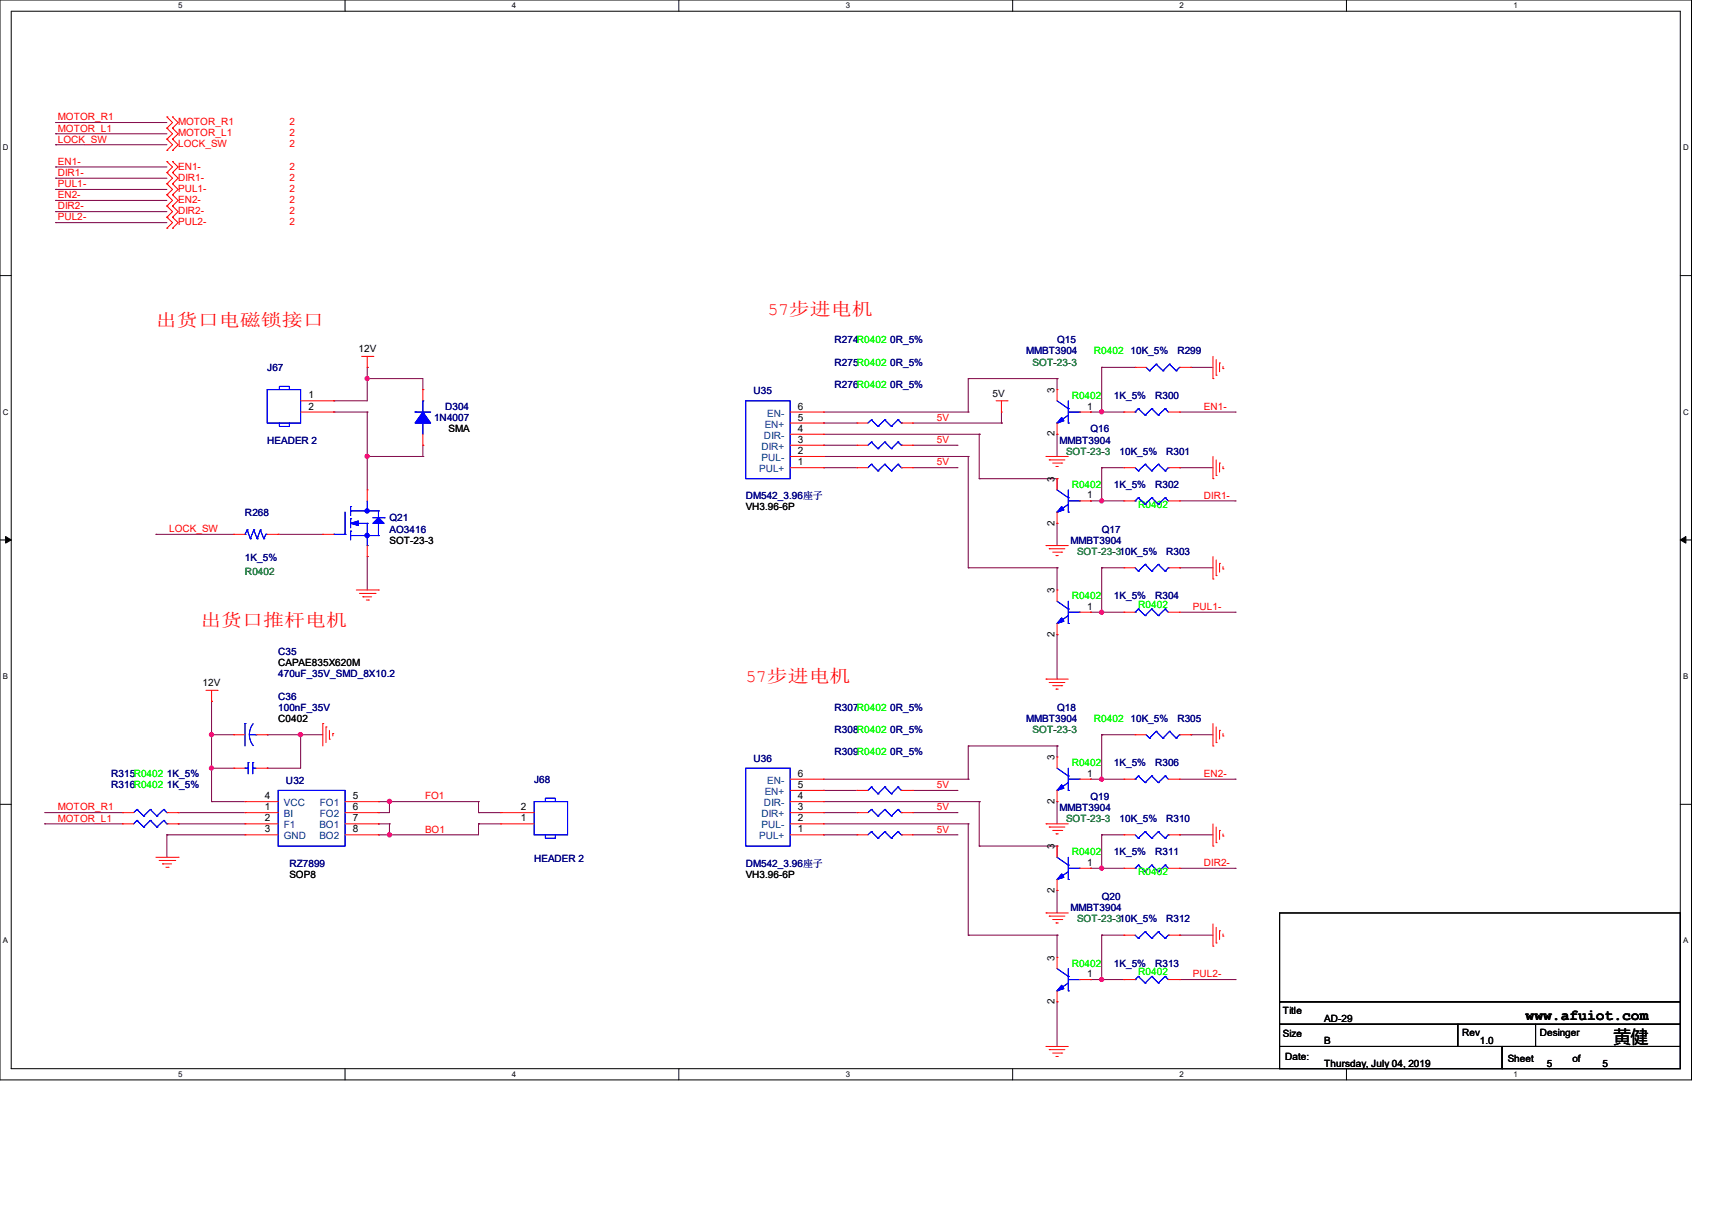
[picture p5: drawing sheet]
<svg xmlns="http://www.w3.org/2000/svg" width="297mm" height="210mm" viewBox="0 0 297 210" stroke-linecap="round" stroke-linejoin="round" font-family="sans-serif">
<path d="M0 0h293.5v187.3h-293.5zM1.9 1.9h289.6v183.4h-289.6z" fill="none" stroke="#000" stroke-width=".17"/>
<g fill="#fff">
<path d="M30.9 .2h.8v1.5h-.8z"/>
<path d="M30.9 185.5h.8v1.6h-.8z"/>
</g>
<path d="M59.9 0v1.9M59.9 185.3v2" fill="none" stroke="#000" stroke-width=".17"/>
<g fill="#fff">
<path d="M88.8 .2h.8v1.5h-.8z"/>
<path d="M88.8 185.5h.8v1.6h-.8z"/>
</g>
<path d="M117.8 0v1.9M117.8 185.3v2" fill="none" stroke="#000" stroke-width=".17"/>
<g fill="#fff">
<path d="M146.7 .2h.8v1.5h-.8z"/>
<path d="M146.7 185.5h.8v1.6h-.8z"/>
</g>
<path d="M175.7 0v1.9M175.7 185.3v2" fill="none" stroke="#000" stroke-width=".17"/>
<g fill="#fff">
<path d="M204.6 .2h.8v1.5h-.8z"/>
<path d="M204.6 185.5h.8v1.6h-.8z"/>
</g>
<path d="M233.6 0v1.9M233.6 185.3v2" fill="none" stroke="#000" stroke-width=".17"/>
<g fill="#fff">
<path d="M262.6 .2h.7v1.5h-.7z"/>
<path d="M262.6 185.5h.7v1.6h-.7z"/>
<path d="M.5 24.8h1v1.6h-1z"/>
<path d="M292 24.8h1v1.6h-1z"/>
<path d="M.5 70.7h1v1.5h-1z"/>
<path d="M292 70.7h1v1.5h-1z"/>
</g>
<path d="M0 47.8h1.9M291.5 47.8h2" fill="none" stroke="#000" stroke-width=".17"/>
<g fill="#fff">
<path d="M.5 116.5h.9v1.6h-.9z"/>
<path d="M292 116.5h.9v1.6h-.9z"/>
</g>
<path d="M0 93.6h1.9M291.5 93.6h2" fill="none" stroke="#000" stroke-width=".17"/>
<path d="M1 93l.9 .6-.9 .6zM291.5 93.6l1-.6v1.2z" fill="#000" stroke="#000" stroke-width=".17"/>
<g fill="#fff">
<path d="M.5 162.4h.9v1.5h-.9z"/>
<path d="M292 162.4h.9v1.5h-.9z"/>
</g>
<path d="M0 139.5h1.9M291.5 139.5h2M222 158.3h69.5v15.4h-69.5zM222 177.6h30.9v3.9h-30.9zM222 173.7h69.5v3.9h-69.5zM252.9 177.6h38.6v3.9h-38.6zM266.4 177.6v3.9M222 181.5h38.6v3.8h-38.6zM260.6 181.5h30.9v3.8h-30.9zM266.4 181.5h.1" fill="none" stroke="#000" stroke-width=".17"/>
<g fill="none" stroke="#800040" stroke-width=".17">
<path d="M9.7 21.3h.1M9.7 23.2h.1M9.7 25.1h.1M9.7 29h.1M9.7 30.9h.1M9.7 32.9h.1M9.7 34.8h.1M9.7 36.7h.1M9.7 38.6h.1M9.7 21.3h19.3M9.7 23.2h19.3M9.7 25.1h19.3"/>
<path d="M9.7 29h19.3M9.7 30.9h19.3M9.7 32.9h19.3M9.7 34.8h19.3M9.7 36.7h19.3M9.7 38.6h19.3M57.9 71.5h.1M57.9 69.5h.1M57.9 71.5h5.8M63.7 71.5h.1M63.7 63.7h.1M63.7 79.2h.1"/>
<path d="M63.7 65.7h.1M63.7 63.7v5.8h-5.8M63.7 71.5v13.5M63.7 79.2h9.7M63.7 65.7h9.7v1.9M73.4 79.2h.1M73.4 77.2h.1M73.4 67.6h.1M73.4 77.2v2M142.9 77.2h.1M142.9 73.4h.1M142.9 71.5h25.1"/>
<path d="M142.9 75.3h27M142.9 79.2h25.1M142.9 77.2h5.8M142.9 73.4h5.8M158.3 77.2h7.7M158.3 73.4h15.4M166 77.2h.1M168 71.5h.1M168 79.2h.1M168 65.7h.1M168 65.7h15.4M168 65.7v5.8"/>
<path d="M168 79.2v19.3M169.9 75.3h.1M169.9 75.3v7.7M173.7 73.4h.1M173.7 71.5v1.9M183.4 75.3h.1M183.4 65.7h.1M183.4 65.7v1.9M183.4 75.3v3.9M189.2 71.5h.1M189.2 71.5h5.8M191.1 63.7h.1"/>
<path d="M191.1 71.5h.1M191.1 63.7h5.8M191.1 63.7v7.8M204.6 71.5h9.7M206.6 63.7h.1M206.6 63.7h3.8M214.3 71.5h.1M27.1 92.7h.1M27.1 92.7h13.5M48.3 92.7h.1M48.3 92.7h7.7M63.7 96.5h.1"/>
<path d="M63.7 96.5v5.8M142.9 81.1h.1M142.9 81.1h5.8M158.3 81.1h7.7M166 81.1h.1M168 98.5h.1M168 98.5h15.4M169.9 83h.1M169.9 83h13.5M183.4 83h.1M183.4 90.8h.1M183.4 98.5h.1"/>
<path d="M183.4 83v2M183.4 90.8v3.8M183.4 98.5v3.8M189.2 86.9h.1M189.2 86.9h5.8M191.1 81.1h.1M191.1 86.9h.1M191.1 98.5h.1M191.1 81.1h3.9M191.1 81.1v5.8M191.1 98.5v7.7M191.1 98.5h3.9"/>
<path d="M204.6 81.1h.1M204.6 98.5h.1M204.6 81.1h5.8M204.6 86.9h9.7M204.6 98.5h5.8M214.3 86.9h.1M183.4 110.1h.1M183.4 110.1v7.7M189.2 106.2h.1M189.2 106.2h5.8M191.1 106.2h.1M204.6 106.2h9.7"/>
<path d="M214.3 106.2h.1M36.7 139h.1M36.7 127.4h.1M36.7 133.2h.1M36.7 121.6h.1M36.7 139h5.8M36.7 121.6v17.4M36.7 127.4h3.9M36.7 133.2h3.9M46.4 127.4h.1M46.4 133.2h.1M46.4 127.4h9.6"/>
<path d="M52.2 127.4h.1M52.2 127.4v5.8h-5.8M65.7 139h.1M65.7 139h17.3M67.6 139h.1M67.6 139v1.9h-1.9M83 139h.1M83 139v1.9M142.9 137.1h.1M142.9 139h27M142.9 135.1h25.1M142.9 137.1h5.8"/>
<path d="M158.3 137.1h7.7M166 137.1h.1M168 129.4h.1M168 135.1h.1M168 129.4v5.7M168 129.4h15.4M169.9 139h.1M169.9 139v7.7M183.4 129.4h.1M183.4 139h.1M183.4 129.4v1.9M183.4 139v3.9"/>
<path d="M189.2 135.1h.1M189.2 135.1h5.8M191.1 127.4h.1M191.1 135.1h.1M191.1 127.4h5.8M191.1 127.4v7.7M204.6 135.1h9.7M206.6 127.4h.1M206.6 127.4h3.8M214.3 135.1h.1M7.7 142.9h.1M7.7 140.9h13.6"/>
<path d="M7.7 142.9h13.6M21.3 140.9h.1M29 144.8h.1M29 144.8h13.5M29 144.8v3.9M30.9 140.9h.1M30.9 142.9h.1M30.9 140.9h11.6M30.9 142.9h11.6M65.7 142.9h.1M65.7 140.9h.1M65.7 144.8h.1"/>
<path d="M65.7 142.9h1.9M67.6 142.9h.1M67.6 144.8h.1M67.6 142.9v1.9M83 140.9h.1M83 142.9h.1M83 140.9h3.9M83 142.9h3.9M83 142.9v1.9h-17.3M142.9 140.9h.1M142.9 144.8h.1M142.9 140.9h5.8"/>
<path d="M142.9 142.9h25.1M142.9 144.8h5.8M158.3 140.9h7.7M158.3 144.8h7.7M166 140.9h.1M166 144.8h.1M168 142.9h.1M168 142.9v19.3M169.9 146.7h.1M169.9 146.7h13.5M183.4 146.7h.1M183.4 154.4h.1"/>
<path d="M183.4 146.7v2M183.4 154.4v3.9M189.2 150.6h.1M189.2 150.6h5.8M191.1 144.8h.1M191.1 150.6h.1M191.1 144.8h3.9M191.1 144.8v5.8M204.6 144.8h.1M204.6 144.8h5.8M204.6 150.6h9.7M214.3 150.6h.1"/>
<path d="M168 162.2h.1M168 162.2h15.4M183.4 162.2h.1M183.4 173.7h.1M183.4 162.2v3.8M183.4 173.7v7.8M189.2 169.9h.1M189.2 169.9h5.8M191.1 162.2h.1M191.1 169.9h.1M191.1 162.2v7.7M191.1 162.2h3.9"/>
<path d="M204.6 162.2h.1M204.6 162.2h5.8M204.6 169.9h9.7M214.3 169.9h.1"/>
</g>
<g fill="#f0f" stroke="#f0f" stroke-width=".17">
<circle cx="67.6" cy="139" r=".37"/>
<circle cx="36.7" cy="127.4" r=".36"/>
<circle cx="36.7" cy="133.2" r=".36"/>
<circle cx="52.1" cy="127.4" r=".37"/>
<circle cx="63.7" cy="79.1" r=".36"/>
<circle cx="67.6" cy="144.8" r=".37"/>
<circle cx="63.7" cy="65.6" r=".36"/>
<circle cx="191.1" cy="71.4" r=".36"/>
<circle cx="191.1" cy="86.9" r=".36"/>
<circle cx="191.1" cy="106.2" r=".36"/>
<circle cx="191.1" cy="135.1" r=".36"/>
<circle cx="191.1" cy="150.6" r=".36"/>
<circle cx="191.1" cy="169.9" r=".36"/>
</g>
<g fill="none" stroke="#f00" stroke-width=".17">
<path d="M29 22.2h.1M29 20.3h.1M29 24.1h.1M29 26.1h.1M29 29.9h.1M29 28h.1M29 31.9h.1M29 33.8h.1M29 35.7h.1M29 37.7h.1M29 39.6h.1M29 20.3l.9 1-.9 .9"/>
<path d="M29 22.2l.9 1-.9 .9M29 24.1l.9 1-.9 1M29 28l.9 1-.9 .9M29 29.9l.9 1-.9 1M29 31.9l.9 1-.9 .9M29 33.8l.9 1-.9 .9M29 35.7l.9 1-.9 1M29 37.7l.9 .9-.9 1M29.9 22.2h.1M29.9 20.3h.1M29.9 24.1h.1M29.9 26.1h.1"/>
<path d="M29.9 29.9h.1M29.9 28h.1M29.9 31.9h.1M29.9 33.8h.1M29.9 35.7h.1M29.9 37.7h.1M29.9 39.6h.1M29.9 20.3l1 1-1 .9M29.9 22.2l1 1-1 .9M29.9 24.1l1 1-1 1M29.9 28l1 1-1 .9M29.9 29.9l1 1-1 1"/>
<path d="M29.9 31.9l1 1-1 .9M29.9 33.8l1 1-1 .9M29.9 35.7l1 1-1 1M29.9 37.7l1 .9-1 1M52.2 69.5h5.7M52.2 71.5h5.7M57.9 69.5h.1M57.9 71.5h.1M62.7 61.8h2M63.7 63.7h.1M63.7 61.8v1.9M64.7 61.8h.1"/>
<path d="M73.4 77.2h.1M73.4 67.6h.1M73.4 67.6v1.9M73.4 75.3v1.9M137.1 79.2h5.8M137.1 71.5h5.8M137.1 73.4h5.8M137.1 75.3h5.8M137.1 77.2h5.8M142.9 71.5h.1M142.9 73.4h.1M142.9 75.3h.1"/>
<path d="M142.9 77.2h.1M142.9 79.2h.1M148.7 73.4h.1M148.7 77.2h.1M148.7 73.4h1.9M148.7 77.2h1.9M156.4 73.4h1.9M156.4 77.2h1.9M158.3 73.4h.1M158.3 77.2h.1M172.8 69.5h1.9M173.7 71.5h.1"/>
<path d="M173.7 69.5v2M174.7 69.5h.1M181.5 79.2h.1M181.5 79.2h3.8M182 79.8h.1M182 79.8h2.7M183.4 67.6h.1M183.4 75.3h.1M183.4 67.6v1.9M183.4 73.4v1.9M187.3 71.5h1.9M189.2 71.5h.1"/>
<path d="M195 71.5h.1M195 71.5h1.9M196.9 63.7h.1M196.9 63.7h1.9M202.7 71.5h1.9M204.6 71.5h.1M204.6 63.7h2M206.6 63.7h.1M210.4 65.7h.1M210.4 61.8v3.9M210.4 79.2v3.8M211 65.1h.1"/>
<path d="M211 62.4v2.7M211 79.8v2.7M211.6 62.9h.1M211.6 62.9v1.6M212.2 63.9h.1M212.2 63.5v.4M40.6 92.7h.1M40.6 92.7h1.9M46.4 92.7h1.9M48.3 92.7h.1M56 92.7h.1M56 92.7h1.9"/>
<path d="M63.7 85h.1M63.7 96.5h.1M63.7 85v1.9M63.7 94.6v1.9M137.1 81.1h5.8M142.9 81.1h.1M148.7 81.1h.1M148.7 81.1h1.9M156.4 81.1h1.9M158.3 81.1h.1M181.5 94.6h.1M181.5 94.6h3.8"/>
<path d="M182 95.2h.1M182 95.2h2.7M182.6 80.3h1.6M182.6 95.8h1.6M183.2 80.9h.1M183.2 96.4h.1M183.2 80.9h.4M183.2 96.4h.4M183.4 83h.1M183.4 90.8h.1M183.4 83v2M183.4 88.8v2"/>
<path d="M184.2 80.3h.1M184.2 95.8h.1M187.3 86.9h1.9M189.2 86.9h.1M195 81.1h.1M195 86.9h.1M195 98.5h.1M195 81.1h1.9M195 86.9h1.9M195 98.5h1.9M202.7 81.1h1.9M202.7 86.9h1.9"/>
<path d="M202.7 98.5h1.9M204.6 81.1h.1M204.6 86.9h.1M204.6 98.5h.1M210.4 83h.1M210.4 96.5v3.9M211 82.5h.1M211 99.8h.1M211 97.1v2.7M211.6 80.3h.1M211.6 97.7h.1M211.6 80.3v1.6"/>
<path d="M211.6 97.7v1.5M212.2 81.3h.1M212.2 98.7h.1M212.2 80.9v.4M212.2 98.3v.4M35.7 119.7h2M36.7 119.7v1.9M37.7 119.7h.1M61.8 102.3h3.9M62.4 102.9h2.7M62.9 103.5h.1M62.9 103.5h1.6"/>
<path d="M63.5 104.1h.4M63.9 104.1h.1M65.1 102.9h.1M65.7 102.3h.1M181.5 117.8h.1M181.5 117.8h3.8M182 118.4h.1M182 118.4h2.7M182.6 118.9h1.6M183.2 119.5h.1M183.2 119.5h.4M183.4 102.3h.1"/>
<path d="M183.4 110.1h.1M183.4 102.3v2M183.4 108.1v2M184.2 118.9h.1M187.3 106.2h1.9M189.2 106.2h.1M195 106.2h.1M195 106.2h1.9M202.7 106.2h1.9M204.6 106.2h.1M210.4 100.4h.1M36.7 121.6h.1"/>
<path d="M40.6 127.4h.1M40.6 133.2h.1M40.6 127.4h1.9M40.6 133.2h1.9M42.5 139h.1M42.5 139h5.8M44.4 127.4h2M44.4 133.2h2M46.4 127.4h.1M46.4 133.2h.1M56 125.5h.1M56 125.5v3.9"/>
<path d="M56.6 126.1h.1M56.6 126.1v2.7M57.1 128.2h.1M57.1 126.7v1.5M57.7 127.2h.1M57.7 127.2v.4M59.9 139h5.8M65.7 139h.1M137.1 135.1h5.8M137.1 137.1h5.8M137.1 139h5.8M142.9 135.1h.1"/>
<path d="M142.9 137.1h.1M142.9 139h.1M148.7 137.1h.1M148.7 137.1h1.9M156.4 137.1h1.9M158.3 137.1h.1M183.4 131.3h.1M183.4 139h.1M183.4 131.3v1.9M183.4 137.1v1.9M187.3 135.1h1.9M189.2 135.1h.1"/>
<path d="M195 135.1h.1M195 135.1h1.9M196.9 127.4h.1M196.9 127.4h1.9M202.7 135.1h1.9M204.6 135.1h.1M204.6 127.4h2M206.6 127.4h.1M210.4 129.4h.1M210.4 125.5v3.9M211 128.8h.1M211 126.1v2.7"/>
<path d="M211.6 126.7h.1M211.6 126.7v1.5M212.2 127.6h.1M212.2 127.2v.4M21.3 140.9h.1M21.3 142.9h.1M21.3 142.9h1.9M21.3 140.9h1.9M27.1 148.7h3.8M27.6 149.2h2.7M28.2 149.8h.1M28.2 149.8h1.6"/>
<path d="M28.8 150.4h.4M29 142.9h1.9M29 140.9h1.9M29.2 150.4h.1M30.3 149.2h.1M30.9 148.7h.1M30.9 140.9h.1M30.9 142.9h.1M42.5 140.9h.1M42.5 142.9h.1M42.5 144.8h.1M42.5 142.9h5.8"/>
<path d="M42.5 140.9h5.8M42.5 144.8h5.8M59.9 142.9h5.8M59.9 140.9h5.8M59.9 144.8h5.8M65.7 140.9h.1M65.7 142.9h.1M65.7 144.8h.1M86.9 142.9h.1M86.9 140.9h.1M86.9 142.9h5.8M86.9 140.9h5.8"/>
<path d="M137.1 142.9h5.8M137.1 140.9h5.8M137.1 144.8h5.8M142.9 140.9h.1M142.9 142.9h.1M142.9 144.8h.1M148.7 140.9h.1M148.7 144.8h.1M148.7 140.9h1.9M148.7 144.8h1.9M156.4 140.9h1.9M156.4 144.8h1.9"/>
<path d="M158.3 140.9h.1M158.3 144.8h.1M181.5 142.9h.1M181.5 158.3h.1M181.5 142.9h3.8M181.5 158.3h3.8M182 143.4h.1M182 158.9h.1M182 143.4h2.7M182 158.9h2.7M182.6 144h1.6M182.6 159.5h1.6"/>
<path d="M183.2 144.6h.1M183.2 144.6h.4M183.4 146.7h.1M183.4 154.4h.1M183.4 146.7v2M183.4 152.5v1.9M184.2 144h.1M184.2 159.5h.1M187.3 150.6h1.9M189.2 150.6h.1M195 150.6h.1M195 144.8h.1"/>
<path d="M195 144.8h1.9M195 150.6h1.9M202.7 144.8h1.9M202.7 150.6h1.9M204.6 150.6h.1M204.6 144.8h.1M210.4 146.7h.1M210.4 142.9v3.8M211 146.1h.1M211 143.4v2.7M211.6 144h.1M211.6 144v1.6"/>
<path d="M212.2 145h.1M212.2 144.6v.4M183.2 160.1h.1M183.2 160.1h.4M183.4 166h.1M183.4 173.7h.1M183.4 166v2M183.4 171.8v1.9M187.3 169.9h1.9M189.2 169.9h.1M195 162.2h.1M195 169.9h.1"/>
<path d="M195 169.9h1.9M195 162.2h1.9M202.7 169.9h1.9M202.7 162.2h1.9M204.6 162.2h.1M204.6 169.9h.1M210.4 164.1h.1M210.4 160.2v3.9M211 163.5h.1M211 160.8v2.7M211.6 161.4h.1M211.6 161.4v1.5"/>
<path d="M212.2 162.3h.1M212.2 162v.3M181.5 181.5h.1M181.5 181.5h3.8M182 182h.1M182 182h2.7M182.6 182.6h1.6M183.2 183.2h.1M183.2 183.2h.4M184.2 182.6h.1"/>
</g>
<g fill="none" stroke="#00f" stroke-width=".17">
<path d="M46.4 67.6h5.8v5.8h-5.8zM48.5 67.6v-.6h1.7v.6M48.5 73.4v.6h1.7v-.6M72 71.5h.1M72 71.5h2.7M73.4 73.4h.1M73.4 69.5h.1M73.4 69.5v2M73.4 73.4v1.9M129.4 69.5h7.7v13.5h-7.7zM151.2 72.8h.1M151.2 76.7h.1"/>
<path d="M151.2 72.8l-.6 .6M151.2 72.8l1.1 1.2M151.2 76.7l-.6 .5M151.2 76.7l1.1 1.1M152.3 74h.1M152.3 77.8h.1M153.5 72.8h.1M153.5 76.7h.1M153.5 72.8l-1.2 1.2M153.5 72.8l1.1 1.2M153.5 76.7l-1.2 1.1M153.5 76.7l1.1 1.1"/>
<path d="M154.6 74h.1M154.6 77.8h.1M155.8 72.8h.1M155.8 76.7h.1M155.8 72.8l-1.2 1.2M155.8 72.8l.6 .6M155.8 76.7l-1.2 1.1M155.8 76.7l.6 .5M156.4 73.4h.1M156.4 77.2h.1M183.4 73.4h.1M183.4 69.5l1.9 1.4"/>
<path d="M185.3 70.9h.1M185.3 73.4h.1M185.3 69.5v3.9M185.3 72l-1.9 1.4M185.3 71.5h2M187.3 71.5h.1M196.9 71.5h.1M197.5 70.9h.1M197.5 70.9l1.2 1.1M197.5 70.9l-.6 .6M198.7 72h.1M198.8 63.7l.6 .6"/>
<path d="M199.4 64.3h.1M199.8 70.9h.1M199.8 70.9l1.2 1.1M199.8 70.9l-1.1 1.1M200.6 63.2h.1M200.6 63.2l-1.2 1.1M200.6 63.2l1.2 1.1M201 72h.1M201.8 64.3h.1M202.1 70.9h.1M202.1 70.9l.6 .6M202.1 70.9l-1.1 1.1"/>
<path d="M202.9 63.2h.1M202.9 63.2l-1.1 1.1M202.9 63.2l1.1 1.1M204 64.3h.1M204.6 63.7h.1M204.6 63.7l-.6 .6M42.5 92.7h.1M42.9 91.9h.1M42.9 91.9l.5 1.5M42.9 91.9l-.4 .8M43.4 93.4h.1M44 91.9h.1"/>
<path d="M44 91.9l.6 1.5M44 91.9l-.6 1.5M44.6 93.4h.1M45.2 91.9h.1M45.2 91.9l.6 1.5M45.2 91.9l-.6 1.5M45.8 93.4h.1M46.1 92.7h.1M46.1 92.7l-.3 .7M46.1 92.7h.3M57.9 92.7h.1M57.9 92.7h2"/>
<path d="M59.9 92.7h.1M59.9 88.8v3.9M60.8 92.1h.1M60.8 90h.1M60.8 87.8h.1M60.8 88.6h.1M60.8 87.8v1.6M60.8 90v1.5M60.8 92.1v1.5M60.8 92.9h4.9M60.8 88.6h4.9M61.8 90.8h1.9"/>
<path d="M63.7 88.6h.1M63.7 90.8h.1M63.7 94.6h.1M63.7 86.9v1.7M63.7 90.8v3.8M64.7 89.8h1.9M65.7 92.9h.1M65.7 90.8h.1M65.7 88.6h.1M65.7 88.6v1.2M65.7 90.8v2.1M66.6 89.8h.1"/>
<path d="M151.2 80.5h.1M151.2 80.5l-.6 .6M151.2 80.5l1.1 1.2M152.3 81.7h.1M153.5 80.5h.1M153.5 80.5l-1.2 1.2M153.5 80.5l1.1 1.2M154.6 81.7h.1M155.8 80.5h.1M155.8 80.5l-1.2 1.2M155.8 80.5l.6 .6M156.4 81.1h.1"/>
<path d="M183.4 88.8h.1M183.4 85l1.9 1.3M185.3 86.3h.1M185.3 88.8h.1M185.3 85v3.8M185.3 87.5l-1.9 1.3M185.3 86.9h2M187.3 86.9h.1M196.9 86.9h.1M196.9 81.1l.6 .6M196.9 98.5l.6 .6M197.5 81.7h.1"/>
<path d="M197.5 86.3h.1M197.5 99.1h.1M197.5 86.3l-.6 .6M197.5 86.3l1.2 1.2M198.7 80.5h.1M198.7 87.5h.1M198.7 97.9h.1M198.7 80.5l-1.2 1.2M198.7 80.5l1.1 1.2M198.7 97.9l-1.2 1.2M198.7 97.9l1.1 1.2M199.8 81.7h.1"/>
<path d="M199.8 86.3h.1M199.8 99.1h.1M199.8 86.3l1.2 1.2M199.8 86.3l-1.1 1.2M201 80.5h.1M201 87.5h.1M201 97.9h.1M201 80.5l-1.2 1.2M201 80.5l1.1 1.2M201 97.9l-1.2 1.2M201 97.9l1.1 1.2M202.1 81.7h.1"/>
<path d="M202.1 86.3h.1M202.1 99.1h.1M202.1 86.3l.6 .6M202.1 86.3l-1.1 1.2M202.7 81.1h.1M202.7 98.5h.1M202.7 81.1l-.6 .6M202.7 98.5l-.6 .6M183.4 108.1h.1M183.4 104.3l1.9 1.3M185.3 105.6h.1M185.3 108.1h.1"/>
<path d="M185.3 104.3v3.8M185.3 106.8l-1.9 1.3M185.3 106.2h2M187.3 106.2h.1M196.9 106.2h.1M197.5 105.6h.1M197.5 105.6l1.2 1.2M197.5 105.6l-.6 .6M198.7 106.8h.1M199.8 105.6h.1M199.8 105.6l1.2 1.2M199.8 105.6l-1.1 1.2"/>
<path d="M201 106.8h.1M202.1 105.6h.1M202.1 105.6l.6 .6M202.1 105.6l-1.1 1.2M42.5 125.5h.1M42.5 133.2h.1M42.5 125.5v3.9M42.5 133.2h.6M43.1 132.2h.1M43.1 132.2v2M43.3 127.4l.2 1.2 .4 .7M43.3 127.4h1.1"/>
<path d="M43.9 132.2h.1M43.9 133.2h.1M43.9 132.2v2M43.9 133.2h.5M43.9 125.5l-.5 1.1-.1 .8M44.4 127.4h.1M48.3 137.1h11.6v9.6h-11.6zM92.7 139h5.8v5.8h-5.8zM94.6 139v-.6h1.8v.6M129.4 133.2h7.7v13.5h-7.7zM151.2 136.5h.1M151.2 136.5l-.6 .6"/>
<path d="M151.2 136.5l1.1 1.2M152.3 137.7h.1M153.5 136.5h.1M153.5 136.5l-1.2 1.2M153.5 136.5l1.1 1.2M154.6 137.7h.1M155.8 136.5h.1M155.8 136.5l-1.2 1.2M155.8 136.5l.6 .6M156.4 137.1h.1M183.4 137.1h.1M183.4 133.2l1.9 1.4"/>
<path d="M185.3 134.6h.1M185.3 137.1h.1M185.3 133.2v3.9M185.3 135.7l-1.9 1.4M185.3 135.1h2M187.3 135.1h.1M196.9 135.1h.1M197.5 134.6h.1M197.5 134.6l1.2 1.1M197.5 134.6l-.6 .5M198.7 135.7h.1M198.8 127.4l.6 .6"/>
<path d="M199.4 128h.1M199.8 134.6h.1M199.8 134.6l1.2 1.1M199.8 134.6l-1.1 1.1M200.6 126.8h.1M200.6 126.8l-1.2 1.2M200.6 126.8l1.2 1.2M201 135.7h.1M201.8 128h.1M202.1 134.6h.1M202.1 134.6l.6 .5M202.1 134.6l-1.1 1.1"/>
<path d="M202.9 126.8h.1M202.9 126.8l-1.1 1.2M202.9 126.8l1.1 1.2M204 128h.1M204.6 127.4h.1M204.6 127.4l-.6 .6M23.7 140.4h.1M23.7 142.3h.1M23.7 140.4l-.5 .5M23.7 140.4l1.2 1.1M23.7 142.3l-.5 .6M23.7 142.3l1.2 1.1"/>
<path d="M24.9 141.5h.1M24.9 143.4h.1M26.1 140.4h.1M26.1 142.3h.1M26.1 140.4l-1.2 1.1M26.1 140.4l1.1 1.1M26.1 142.3l-1.2 1.1M26.1 142.3l1.1 1.1M27.2 141.5h.1M27.2 143.4h.1M28.4 140.4h.1M28.4 142.3h.1"/>
<path d="M28.4 140.4l-1.2 1.1M28.4 140.4l.6 .5M28.4 142.3l-1.2 1.1M28.4 142.3l.6 .6M29 140.9h.1M29 142.9h.1M94.6 144.8v.6h1.8v-.6M151.2 140.4h.1M151.2 144.2h.1M151.2 140.4l-.6 .5M151.2 140.4l1.1 1.1M151.2 144.2l-.6 .6"/>
<path d="M151.2 144.2l1.1 1.2M152.3 141.5h.1M152.3 145.4h.1M153.5 140.4h.1M153.5 144.2h.1M153.5 140.4l-1.2 1.1M153.5 140.4l1.1 1.1M153.5 144.2l-1.2 1.2M153.5 144.2l1.1 1.2M154.6 141.5h.1M154.6 145.4h.1M155.8 140.4h.1"/>
<path d="M155.8 144.2h.1M155.8 140.4l-1.2 1.1M155.8 140.4l.6 .5M155.8 144.2l-1.2 1.2M155.8 144.2l.6 .6M156.4 140.9h.1M156.4 144.8h.1M183.4 152.5h.1M183.4 148.7l1.9 1.3M185.3 150h.1M185.3 152.5h.1M185.3 148.7v3.8"/>
<path d="M185.3 151.2l-1.9 1.3M185.3 150.6h2M187.3 150.6h.1M196.9 150.6h.1M196.9 144.8l.6 .6M197.5 150h.1M197.5 145.4h.1M197.5 150l1.2 1.2M197.5 150l-.6 .6M198.7 151.2h.1M198.7 144.2h.1M198.7 144.2l-1.2 1.2"/>
<path d="M198.7 144.2l1.1 1.2M199.8 150h.1M199.8 145.4h.1M199.8 150l1.2 1.2M199.8 150l-1.1 1.2M201 151.2h.1M201 144.2h.1M201 144.2l-1.2 1.2M201 144.2l1.1 1.2M202.1 150h.1M202.1 145.4h.1M202.1 150l.6 .6"/>
<path d="M202.1 150l-1.1 1.2M202.7 144.8h.1M202.7 144.8l-.6 .6M183.4 171.8h.1M183.4 168l1.9 1.3M185.3 169.3h.1M185.3 171.8h.1M185.3 170.5l-1.9 1.3M185.3 168v3.8M185.3 169.9h2M187.3 169.9h.1M196.9 169.9h.1"/>
<path d="M196.9 162.2l.6 .5M197.5 162.7h.1M197.5 169.3h.1M197.5 169.3l1.2 1.2M197.5 169.3l-.6 .6M198.7 161.6h.1M198.7 170.5h.1M198.7 161.6l-1.2 1.1M198.7 161.6l1.1 1.1M199.8 162.7h.1M199.8 169.3h.1M199.8 169.3l1.2 1.2"/>
<path d="M199.8 169.3l-1.1 1.2M201 161.6h.1M201 170.5h.1M201 161.6l-1.2 1.1M201 161.6l1.1 1.1M202.1 162.7h.1M202.1 169.3h.1M202.1 169.3l.6 .6M202.1 169.3l-1.1 1.2M202.7 162.2h.1M202.7 162.2l-.6 .5"/>
</g>
<g fill="#00f" stroke="#00f" stroke-width=".17">
<path d="M184.2 170.9l.4 .5-1.2 .4z"/>
<path d="M184.2 87.8l.4 .6-1.2 .4z"/>
<path d="M184.2 72.4l.4 .6-1.2 .4z"/>
<path d="M184.2 151.6l.4 .5-1.2 .4z"/>
<path d="M184.2 136.1l.4 .6-1.2 .4z"/>
<path d="M65.7 89.8l.9 1h-1.9z"/>
<path d="M60.8 90.8l1.4-.5v.8z"/>
<path d="M184.2 107.1l.4 .6-1.2 .4z"/>
<path d="M73.4 71.5l1.3 1.9h-2.7z" fill-rule="evenodd"/>
<path d="M73.4 71.5l1.3 1.9h-2.7z" fill-rule="evenodd"/>
<circle cx="63.7" cy="92.9" r=".36"/>
<circle cx="63.7" cy="88.6" r=".36"/>
</g>
<g font-size="3" fill="#f00">
<text x="27" y="56.5">出货口电磁锁接口</text>
<text x="133.2" y="54.6">57步进电机</text>
<text x="34.8" y="108.6">出货口推杆电机</text>
<text x="129.4" y="118.2">57步进电机</text>
</g>
<text font-size="3" x="279.9" y="180.8">黄健</text>
<text font-size="2.7" x="264.7" y="177">www.afuiot.com</text>
<g font-size="1.7" fill="#f00">
<text x="10" y="20.9">MOTOR_R1</text>
<text x="10" y="22.8">MOTOR_L1</text>
<text x="30.9" y="21.7">MOTOR_R1</text>
<text x="30.9" y="23.6">MOTOR_L1</text>
<text x="50.2" y="21.7">2</text>
<text x="50.2" y="23.6">2</text>
<text x="10" y="24.7">LOCK_SW</text>
<text x="10" y="28.6">EN1-</text>
<text x="30.9" y="25.6">LOCK_SW</text>
<text x="30.9" y="29.4">EN1-</text>
<text x="50.2" y="25.6">2</text>
<text x="50.2" y="29.4">2</text>
<text x="10" y="30.5">DIR1-</text>
<text x="10" y="32.5">PUL1-</text>
<text x="10" y="34.4">EN2-</text>
<text x="30.9" y="31.4">DIR1-</text>
<text x="30.9" y="33.3">PUL1-</text>
<text x="30.9" y="35.2">EN2-</text>
<text x="50.2" y="31.4">2</text>
<text x="50.2" y="33.3">2</text>
<text x="50.2" y="35.2">2</text>
<text x="10" y="36.3">DIR2-</text>
<text x="10" y="38.2">PUL2-</text>
<text x="30.9" y="37.1">DIR2-</text>
<text x="30.9" y="39.1">PUL2-</text>
<text x="50.2" y="37.1">2</text>
<text x="50.2" y="39.1">2</text>
<text x="208.9" y="71.1">EN1-</text>
<text x="162.6" y="73">5V</text>
<text x="162.6" y="76.8">5V</text>
<text x="162.6" y="80.7">5V</text>
<text x="208.9" y="86.5">DIR1-</text>
<text x="29.3" y="92.3">LOCK_SW</text>
<text x="207" y="105.8">PUL1-</text>
<text x="162.6" y="136.7">5V</text>
<text x="208.9" y="134.7">EN2-</text>
<text x="10" y="140.5">MOTOR_R1</text>
<text x="10" y="142.5">MOTOR_L1</text>
<text x="73.7" y="138.6">FO1</text>
<text x="162.6" y="140.5">5V</text>
<text x="73.7" y="144.4">BO1</text>
<text x="162.6" y="144.4">5V</text>
<text x="208.9" y="150.2">DIR2-</text>
<text x="207" y="169.5">PUL2-</text>
</g>
<g font-size="1.7" fill="#000080">
<text x="144.8" y="59.5">R274R0402</text>
<text x="154.4" y="59.5">0R_5%</text>
<text x="183.4" y="59.5">Q15</text>
<text x="46.4" y="64.3">J67</text>
<text x="144.8" y="63.4">R275R0402</text>
<text x="154.4" y="63.4">0R_5%</text>
<text x="178" y="61.5">MMBT3904</text>
<text x="196.1" y="61.5">10K_5%</text>
<text x="204.3" y="61.5">R299</text>
<text x="77.2" y="71.1">D304</text>
<text x="130.7" y="68.4">U35</text>
<text x="144.8" y="67.3">R276R0402</text>
<text x="154.4" y="67.3">0R_5%</text>
<text x="193.2" y="69.2">1K_5%</text>
<text x="200.4" y="69.2">R300</text>
<text x="46.4" y="76.9">HEADER 2</text>
<text x="75.3" y="73.1">1N4007</text>
<text x="183.8" y="76.9">MMBT3904</text>
<text x="189.2" y="75">Q16</text>
<text x="194.2" y="78.8">10K_5%</text>
<text x="202.3" y="78.8">R301</text>
<text x="42.5" y="89.4">R268</text>
<text x="129.4" y="86.6">DM542_3.96座子</text>
<text x="193.2" y="84.6">1K_5%</text>
<text x="200.4" y="84.6">R302</text>
<text x="67.6" y="90.4">Q21</text>
<text x="67.6" y="92.4">AO3416</text>
<text x="185.7" y="94.3">MMBT3904</text>
<text x="191.1" y="92.4">Q17</text>
<text x="42.5" y="97.4">1K_5%</text>
<text x="202.3" y="96.2">R303</text>
<text x="193.2" y="103.9">1K_5%</text>
<text x="200.4" y="103.9">R304</text>
<text x="48.3" y="113.6">C35</text>
<text x="48.3" y="117.4">470uF_35V_SMD_8X10.2</text>
<text x="48.3" y="121.3">C36</text>
<text x="48.3" y="123.2">100nF_35V</text>
<text x="144.8" y="123.2">R307R0402</text>
<text x="154.4" y="123.2">0R_5%</text>
<text x="178" y="125.2">MMBT3904</text>
<text x="183.4" y="123.2">Q18</text>
<text x="196.1" y="125.2">10K_5%</text>
<text x="204.3" y="125.2">R305</text>
<text x="144.8" y="127.1">R308R0402</text>
<text x="144.8" y="131">R309R0402</text>
<text x="154.4" y="127.1">0R_5%</text>
<text x="154.4" y="131">0R_5%</text>
<text x="19.3" y="134.8">R315R0402</text>
<text x="19.3" y="136.7">R316R0402</text>
<text x="29" y="134.8">1K_5%</text>
<text x="29" y="136.7">1K_5%</text>
<text x="49.6" y="136">U32</text>
<text x="92.7" y="135.8">J68</text>
<text x="130.7" y="132.1">U36</text>
<text x="193.2" y="132.9">1K_5%</text>
<text x="200.4" y="132.9">R306</text>
<text x="183.8" y="140.6">MMBT3904</text>
<text x="189.2" y="138.7">Q19</text>
<text x="194.2" y="142.5">10K_5%</text>
<text x="202.3" y="142.5">R310</text>
<text x="92.7" y="149.5">HEADER 2</text>
<text x="193.2" y="148.3">1K_5%</text>
<text x="200.4" y="148.3">R311</text>
<text x="50.2" y="150.3">RZ7899</text>
<text x="129.4" y="150.3">DM542_3.96座子</text>
<text x="185.7" y="158">MMBT3904</text>
<text x="191.1" y="156">Q20</text>
<text x="202.3" y="159.9">R312</text>
<text x="193.2" y="167.6">1K_5%</text>
<text x="200.4" y="167.6">R313</text>
</g>
<g font-size="1.7">
<text x="62.2" y="61.1">12V</text>
<text x="53.5" y="69.1">1</text>
<text x="53.5" y="71">2</text>
<text x="138.4" y="71">6</text>
<text x="172.2" y="68.8">5V</text>
<text x="183" y="68.2" transform="rotate(-90 183 68.2)">3</text>
<text x="188.6" y="71">1</text>
<text x="77.8" y="75">SMA</text>
<text x="138.4" y="72.9">5</text>
<text x="138.4" y="74.9">4</text>
<text x="138.4" y="76.8">3</text>
<text x="183" y="75.7" transform="rotate(-90 183 75.7)">2</text>
<text x="138.4" y="78.7">2</text>
<text x="138.4" y="80.7">1</text>
<text x="183" y="83.6" transform="rotate(-90 183 83.6)">3</text>
<text x="129.4" y="88.5">VH3.96-6P</text>
<text x="188.6" y="86.4">1</text>
<text x="67.6" y="94.3">SOT-23-3</text>
<text x="183" y="91.1" transform="rotate(-90 183 91.1)">2</text>
<text x="183" y="102.9" transform="rotate(-90 183 102.9)">3</text>
<text x="188.6" y="105.7">1</text>
<text x="183" y="110.4" transform="rotate(-90 183 110.4)">2</text>
<text x="35.1" y="119">12V</text>
<text x="48.3" y="115.5">CAPAE835X620M</text>
<text x="48.3" y="125.2">C0402</text>
<text x="183" y="131.9" transform="rotate(-90 183 131.9)">3</text>
<text x="138.4" y="134.7">6</text>
<text x="138.4" y="136.6">5</text>
<text x="188.6" y="134.7">1</text>
<text x="45.9" y="138.6">4</text>
<text x="45.9" y="140.5">1</text>
<text x="45.9" y="142.4">2</text>
<text x="61.2" y="138.6">5</text>
<text x="61.2" y="140.5">6</text>
<text x="61.2" y="142.4">7</text>
<text x="90.3" y="142.4">1</text>
<text x="90.3" y="140.5">2</text>
<text x="138.4" y="138.6">4</text>
<text x="138.4" y="140.5">3</text>
<text x="138.4" y="142.4">2</text>
<text x="183" y="139.4" transform="rotate(-90 183 139.4)">2</text>
<text x="45.9" y="144.4">3</text>
<text x="61.2" y="144.4">8</text>
<text x="138.4" y="144.4">1</text>
<text x="183" y="147.3" transform="rotate(-90 183 147.3)">3</text>
<text x="50.2" y="152.2">SOP8</text>
<text x="129.4" y="152.2">VH3.96-6P</text>
<text x="183" y="154.9" transform="rotate(-90 183 154.9)">2</text>
<text x="188.6" y="150.2">1</text>
<text x="183" y="166.6" transform="rotate(-90 183 166.6)">3</text>
<text x="188.6" y="169.5">1</text>
<text x="183" y="174.2" transform="rotate(-90 183 174.2)">2</text>
<text x="222.6" y="179.8">Size</text>
<text x="222.6" y="175.9">Title</text>
<text x="229.7" y="177.3">AD-29</text>
<text x="253.7" y="179.6">Rev</text>
<text x="267.2" y="179.6">Desinger</text>
<text x="223" y="183.8">Date:</text>
<text x="229.7" y="181.1">B</text>
<text x="229.7" y="185">Thursday, July 04, 2019</text>
<text x="256.7" y="181.1">1.0</text>
<text x="261.6" y="184.2">Sheet</text>
<text x="268.3" y="185">5</text>
<text x="272.8" y="184.2">of</text>
<text x="278" y="185">5</text>
</g>
<g font-size="1.7" fill="#008000">
<text x="179.1" y="63.4">SOT-23-3</text>
<text x="184.9" y="78.8">SOT-23-3</text>
<text x="42.5" y="99.7">R0402</text>
<text x="186.9" y="96.2">SOT-23-310K_5%</text>
<text x="179.1" y="127.1">SOT-23-3</text>
<text x="184.9" y="142.5">SOT-23-3</text>
<text x="186.9" y="159.9">SOT-23-310K_5%</text>
</g>
<g font-size="1.7" fill="#0f0">
<text x="189.8" y="61.5">R0402</text>
<text x="185.9" y="69.2">R0402</text>
<text x="185.9" y="84.6">R0402</text>
<text x="197.5" y="88.1">R0402</text>
<text x="185.9" y="103.9">R0402</text>
<text x="197.5" y="105.5">R0402</text>
<text x="189.8" y="125.2">R0402</text>
<text x="185.9" y="132.9">R0402</text>
<text x="185.9" y="148.3">R0402</text>
<text x="197.5" y="151.8">R0402</text>
<text x="185.9" y="167.6">R0402</text>
<text x="197.5" y="169.2">R0402</text>
</g>
<g font-size="1.7" fill="#004080">
<text x="132.5" y="76.1">DIR-</text>
<text x="132.7" y="74.2">EN+</text>
<text x="133.1" y="72.3">EN-</text>
<text x="131.7" y="81.9">PUL+</text>
<text x="132.1" y="78">DIR+</text>
<text x="132.1" y="80">PUL-</text>
<text x="132.7" y="137.9">EN+</text>
<text x="133.1" y="135.9">EN-</text>
<text x="49.2" y="139.8">VCC</text>
<text x="49.2" y="141.7">BI</text>
<text x="49.2" y="143.7">F1</text>
<text x="55.4" y="143.7">BO1</text>
<text x="55.5" y="139.8">FO1</text>
<text x="55.5" y="141.7">FO2</text>
<text x="132.1" y="141.7">DIR+</text>
<text x="132.1" y="143.7">PUL-</text>
<text x="132.5" y="139.8">DIR-</text>
<text x="49.2" y="145.6">GND</text>
<text x="55.4" y="145.6">BO2</text>
<text x="131.7" y="145.6">PUL+</text>
</g>
<g font-size="1.4">
<text x="30.9" y="1.4">5</text>
<text x="88.8" y="1.4">4</text>
<text x="146.7" y="1.4">3</text>
<text x="204.6" y="1.4">2</text>
<text x="262.6" y="1.4">1</text>
<text x=".5" y="26.1">D</text>
<text x="292" y="26.1">D</text>
<text x=".5" y="71.9">C</text>
<text x="292" y="71.9">C</text>
<text x=".5" y="117.8">B</text>
<text x="292" y="117.8">B</text>
<text x=".5" y="163.6">A</text>
<text x="292" y="163.6">A</text>
<text x="30.9" y="186.8">5</text>
<text x="88.8" y="186.8">4</text>
<text x="146.7" y="186.8">3</text>
<text x="204.6" y="186.8">2</text>
<text x="262.6" y="186.8">1</text>
</g>
</svg>
